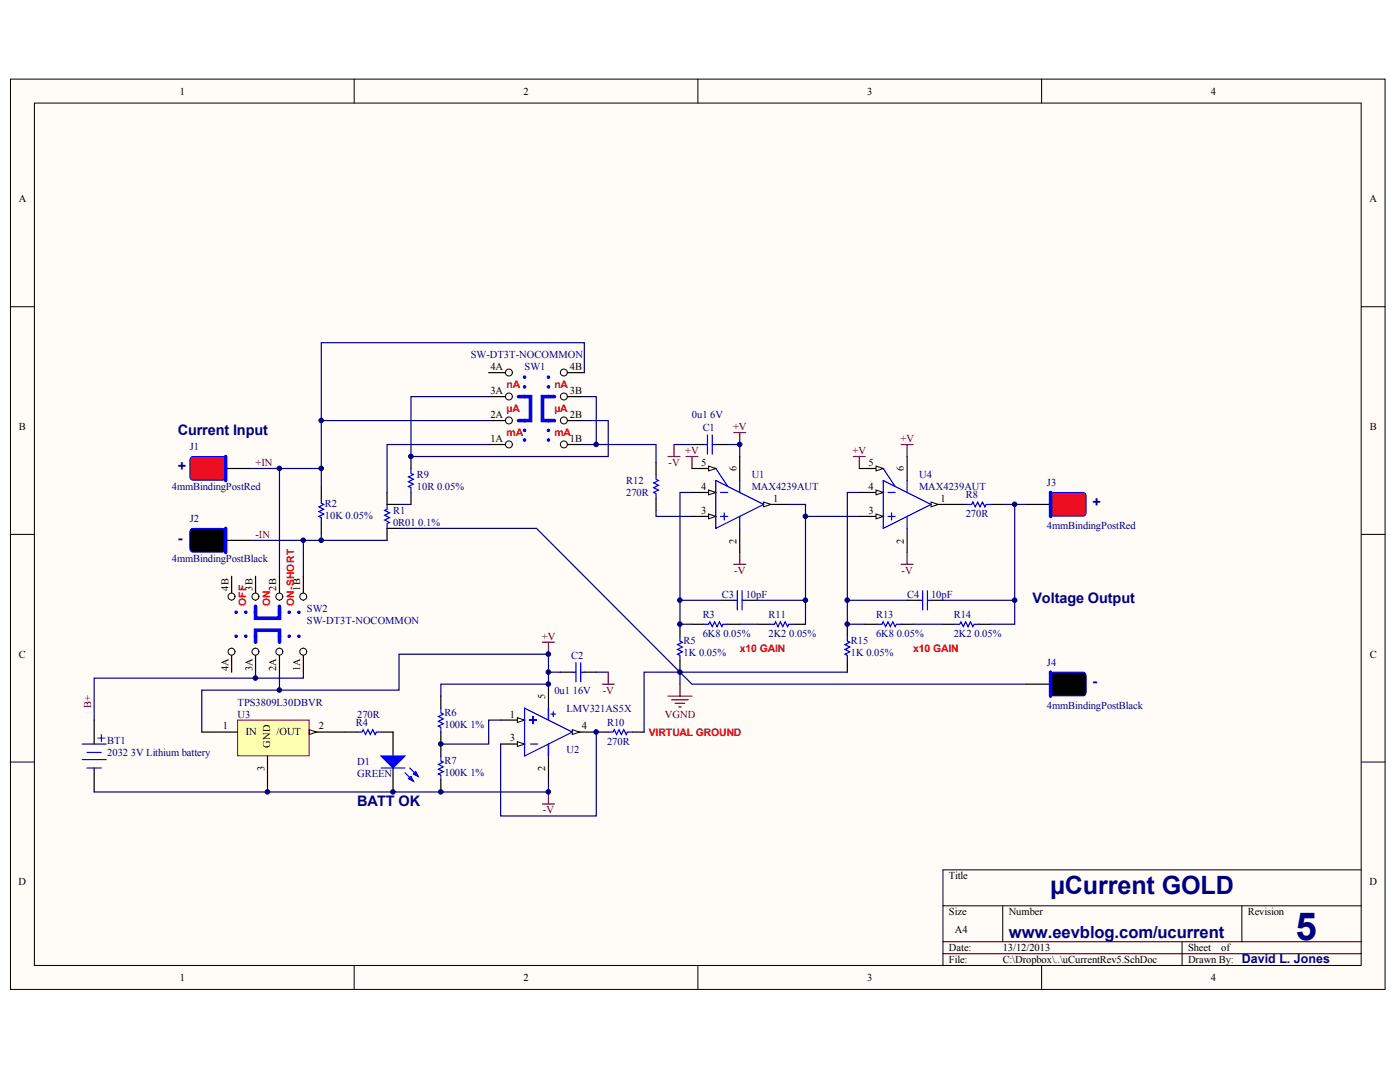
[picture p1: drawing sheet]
<svg xmlns="http://www.w3.org/2000/svg" width="271mm" height="207mm" viewBox="0 0 271 207" stroke-linecap="round" stroke-linejoin="round" font-family="sans-serif">
<g fill="#fffcf8" stroke="#000" stroke-width=".19">
<path d="M2 15.3h266v176h-266z"/>
<path d="M6.7 19.9h256.7v166.8h-256.7z"/>
</g>
<g fill="none" stroke="#000" stroke-width=".19">
<path d="M68.5 15.3v4.6M135.1 15.3v4.6M201.6 15.3v4.6M2 59.3h4.7M263.5 59.3h4.6M2 103.3h4.7M263.5 103.3h4.6M2 147.3h4.7M263.5 147.3h4.6M182.5 175.1h81M194.1 175.1v7M240.3 175.1v7"/>
<path d="M263.5 168.2h-81v18.5M68.5 186.7v4.7M135.1 186.7v4.7M182.5 182.1h81M182.5 184.4h81M201.6 186.7v4.7M228.8 182.1v4.6"/>
</g>
<g fill="none" stroke="#000" stroke-width=".23">
<path d="M62.2 94.1v2.3M74.9 95.2v2.3h2.3M79.5 88.3v2.3M79.5 95.2v2.3M133.9 86h2.3M138.5 86h2.3M184.8 97.5h2.3M191.7 97.5h2.4M62.2 101v2.3M77.2 102.2h-2.3v2.3M18.2 139.2v4.7M85.3 134.6v2.3"/>
<path d="M108.5 130h2.3M113.1 130h2.3M131.6 120.7v2.3M131.6 127.7v2.3M133.9 120.7h2.3M140.8 120.7h2.4M18.2 148.5v4.6M66.8 141.5h2.3M73.7 141.5h2.4v4.7M76.1 148.5v4.6M85.3 141.5v4.7M85.3 150.8v2.3"/>
<path d="M96.9 143.9h4.6"/>
</g>
<g fill="none" stroke="#00f" stroke-width=".23">
<path d="M62.2 96.4v.9l.4 .2-.9 .5 .9 .5-.9 .4 .9 .5-.9 .5 .5 .2v.9M74.9 97.5v1l-.5 .2 1 .5-1 .4 1 .5-1 .4 1 .5-.5 .2v1M79.5 90.6v.9l.5 .2-.9 .5 .9 .5-.9 .4 .9 .5-.9 .5 .4 .2v.9M136.2 86h.7M136.9 84.1v3.7M137.8 84.1v3.7M137.8 86h.7M187.1 97.5h.9l.3-.4 .4 .9 .5-.9 .5 .9 .4-.9 .5 .9 .2-.5h.9M85.3 136.9v.9l.5 .3-.9 .4 .9 .5-.9 .5 .9 .4-.9 .5 .4 .2v.9M110.8 130h.7M111.5 128.1v3.7M112.4 128.1v3.7"/>
<path d="M112.4 130h.7M131.6 123v.9l.5 .3-1 .4 1 .5-1 .5 1 .4-1 .5 .5 .2v1M136.2 120.7h.9l.3-.5 .4 1 .5-1 .5 1 .4-1 .5 1 .2-.5h.9M15.9 146.9h4.6M15.9 143.9h4.6M16.8 148.5h2.8M16.8 145.5h2.8M69.1 141.5h.9l.3-.4 .4 .9 .5-.9 .5 .9 .4-.9 .5 .9 .2-.5h.9M73.7 148.5h4.7M78.4 149.4l1.6 1.6M79.3 148.5l1.6 1.6M85.3 146.2v.9l.5 .2-.9 .5 .9 .5-.9 .4 .9 .5-.9 .5 .4 .2v.9"/>
</g>
<g fill="none" stroke="#800000" stroke-width=".23">
<path d="M142 83.6h2.3M143.2 83.6v2.4M142 109.1h2.3M143.2 106.8v2.3M105 124.2h2.3M106.1 124.2v2.3M116.6 132.3h2.3M117.7 130v2.3M129.3 134.6h4.6M130 135.3h3.2M130.7 136h1.8M131.4 136.7h.4"/>
<path d="M131.6 132.3v2.3M105 155.4h2.3M106.1 153.1v2.3"/>
</g>
<path d="M115.4 130h2.3" fill="none" stroke="#000080" stroke-width=".23"/>
<g fill="#00f" stroke="#00f" stroke-width=".23">
<path d="M73.7 146.2h4.7l-2.3 2.3z"/>
<path d="M79.5 150.1l.5 .9-.9-.4z"/>
<path d="M80.5 149.2l.4 .9-.9-.4z"/>
</g>
<path d="M18.9 142.7h1.4M19.6 142v1.4" fill="none" stroke="#00f" stroke-width=".19"/>
<path d="M100.1 143.4l1.4 .5-1.4 .4z" fill="#fffcf8" stroke="#000" stroke-width=".19"/>
<path d="M96.9 139.2h4.6" fill="none" stroke="#000" stroke-width=".23"/>
<path d="M100.1 138.8l1.4 .4-1.4 .5z" fill="#fffcf8" stroke="#000" stroke-width=".19"/>
<path d="M106.1 146.2v4.6M110.8 141.5h4.6" fill="none" stroke="#000" stroke-width=".23"/>
<path d="M110.8 141.1l1.4 .4-1.4 .5z" fill="#fffcf8" stroke="#000" stroke-width=".19"/>
<path d="M106.1 132.3v4.6M115.4 141.5h2.3M122.3 141.5h2.3" fill="none" stroke="#000" stroke-width=".23"/>
<path d="M101.5 136.9l9.3 4.6-9.3 4.7zM102.4 139.2h1.4M103.1 138.5v1.4M106.1 136.9v2.3M106.6 138.1h.9M107.1 137.6v.9M102.7 143.9h1.4M106.1 143.9v2.3M117.7 141.5h.9l.3-.4 .4 .9 .5-.9 .5 .9 .4-.9 .5 .9 .2-.5h.9" fill="none" stroke="#00f" stroke-width=".23"/>
<path d="M96.9 139.2h-2.3v4.7h-9.3M115.4 141.5v16.3h-18.5v-13.9" fill="none" stroke="#000080" stroke-width=".23"/>
<path d="M46 139.2h13.8v6.9h-13.8z" fill="#ffffb0" stroke="#800000" stroke-width=".19"/>
<path d="M39 141.5h7M51.8 146.2v6.9M59.9 141.5h6.9" fill="none" stroke="#000" stroke-width=".23"/>
<path d="M59.9 141.1l1.4 .4-1.4 .5z" fill="#fffcf8" stroke="#000" stroke-width=".19"/>
<g fill="none" stroke="#000" stroke-width=".23">
<path d="M94.6 86h4.6M127 89.4v2.3M127 96.4v2.3M139.7 116.1h2.3M144.3 116.1h2.3M175.5 116.1h2.4M180.2 116.1h2.3M146.6 120.7h2.3M153.6 120.7h2.3M164 120.7v2.3M164 127.7v2.3M167.5 120.7h2.3"/>
<path d="M174.4 120.7h2.3M182.5 120.7h2.3M189.4 120.7h2.3"/>
</g>
<g fill="none" stroke="#00f" stroke-width=".23">
<path d="M127 91.7v1l.4 .2-.9 .5 .9 .4-.9 .5 .9 .5-.9 .4 .5 .3v.9M142 116.1h.7M142.7 114.2v3.7M143.6 114.2v3.7M143.6 116.1h.7M177.9 116.1h.7M178.6 114.2v3.7M179.5 116.1h.7M179.5 114.2v3.7M148.9 120.7h1l.2-.5 .5 1 .4-1 .5 1 .4-1 .5 1 .2-.5h1M164 123v.9l.4 .3-.9 .4 .9 .5-.9 .5 .9 .4-.9 .5 .5 .2v1M169.8 120.7h.9l.2-.5 .5 1 .4-1 .5 1 .5-1 .4 1 .3-.5h.9"/>
<path d="M184.8 120.7h.9l.3-.5 .4 1 .5-1 .4 1 .5-1 .5 1 .2-.5h.9"/>
</g>
<g fill="none" stroke="#000080" stroke-width=".23">
<path d="M127 98.7v1.2h6.9M133.9 95.2h-2.3v25.5h2.3M140.8 86h2.4v2.3M152.4 97.5h3.5v23.2M155.9 99.9h10.4M166.3 95.2h-2.3v25.5h3.5M194.1 97.5h4.6M196.4 97.5v23.2h-4.7M62.2 103.3v1.2M131.6 116.1h8.1M146.6 116.1h9.3M164 116.1h11.5"/>
<path d="M182.5 116.1h13.9M131.6 130h-7v11.5M131.6 130l2.3 2.3h64.8M131.6 130h32.4M131.6 130v2.3M143.2 120.7h3.4M176.7 120.7h5.8"/>
</g>
<path d="M129.3 88.3h2.3M130.4 86v2.3M132.7 88.3h2.4M133.9 88.3v2.3M165.1 88.3h2.4M166.3 88.3v2.3M174.4 86h2.3M175.5 86v2.3M174.4 109.1h2.3M175.5 106.8v2.3" fill="none" stroke="#800000" stroke-width=".23"/>
<circle cx="98.5" cy="85.9" r=".67" fill="#fffcf8" stroke="#000" stroke-width=".19"/>
<path d="M94.6 81.3h4.6" fill="none" stroke="#000" stroke-width=".23"/>
<circle cx="98.5" cy="81.3" r=".67" fill="#fffcf8" stroke="#000" stroke-width=".19"/>
<path d="M94.6 76.7h4.6" fill="none" stroke="#000" stroke-width=".23"/>
<circle cx="98.5" cy="76.7" r=".67" fill="#fffcf8" stroke="#000" stroke-width=".19"/>
<path d="M94.6 72.1h4.6" fill="none" stroke="#000" stroke-width=".23"/>
<circle cx="98.5" cy="72" r=".67" fill="#fffcf8" stroke="#000" stroke-width=".19"/>
<path d="M108.5 86h4.6" fill="none" stroke="#000" stroke-width=".23"/>
<circle cx="109.1" cy="85.9" r=".67" fill="#fffcf8" stroke="#000" stroke-width=".19"/>
<path d="M108.5 81.3h4.6" fill="none" stroke="#000" stroke-width=".23"/>
<circle cx="109.1" cy="81.3" r=".67" fill="#fffcf8" stroke="#000" stroke-width=".19"/>
<path d="M108.5 76.7h4.6" fill="none" stroke="#000" stroke-width=".23"/>
<circle cx="109.1" cy="76.7" r=".67" fill="#fffcf8" stroke="#000" stroke-width=".19"/>
<path d="M108.5 72.1h4.6" fill="none" stroke="#000" stroke-width=".23"/>
<circle cx="109.1" cy="72" r=".67" fill="#fffcf8" stroke="#000" stroke-width=".19"/>
<path d="M100.4 76.7h2.3v4.6h-2.3M107.3 76.7h-2.3v4.6h2.3" fill="none" stroke="#00f" stroke-width=".69"/>
<path d="M101.5 76.7v-4.6M106.1 76.7v-4.6M101.5 81.3v4.7M106.1 81.3v4.7" fill="none" stroke="#00f" stroke-width=".69" stroke-dasharray="0 1.8"/>
<path d="M58.7 125.3v4.7" fill="none" stroke="#000" stroke-width=".23"/>
<circle cx="58.7" cy="126" r=".67" fill="#fffcf8" stroke="#000" stroke-width=".19"/>
<path d="M54.1 125.3v4.7" fill="none" stroke="#000" stroke-width=".23"/>
<circle cx="54.1" cy="126" r=".67" fill="#fffcf8" stroke="#000" stroke-width=".19"/>
<path d="M49.5 125.3v4.7" fill="none" stroke="#000" stroke-width=".23"/>
<circle cx="49.4" cy="126" r=".67" fill="#fffcf8" stroke="#000" stroke-width=".19"/>
<path d="M44.8 125.3v4.7" fill="none" stroke="#000" stroke-width=".23"/>
<circle cx="44.8" cy="126" r=".67" fill="#fffcf8" stroke="#000" stroke-width=".19"/>
<path d="M58.7 111.4v4.7" fill="none" stroke="#000" stroke-width=".23"/>
<circle cx="58.7" cy="115.4" r=".67" fill="#fffcf8" stroke="#000" stroke-width=".19"/>
<path d="M54.1 111.4v4.7" fill="none" stroke="#000" stroke-width=".23"/>
<circle cx="54.1" cy="115.4" r=".67" fill="#fffcf8" stroke="#000" stroke-width=".19"/>
<path d="M49.5 111.4v4.7" fill="none" stroke="#000" stroke-width=".23"/>
<circle cx="49.4" cy="115.4" r=".67" fill="#fffcf8" stroke="#000" stroke-width=".19"/>
<path d="M44.8 111.4v4.7" fill="none" stroke="#000" stroke-width=".23"/>
<circle cx="44.8" cy="115.4" r=".67" fill="#fffcf8" stroke="#000" stroke-width=".19"/>
<path d="M49.5 117.2v2.3h4.6v-2.3M49.5 124.2v-2.3h4.6v2.3" fill="none" stroke="#00f" stroke-width=".69"/>
<path d="M49.5 118.4h-4.7M54.1 118.4h4.6M49.5 123h-4.7M54.1 123h4.6" fill="none" stroke="#00f" stroke-width=".69" stroke-dasharray="0 1.8"/>
<g fill="none" stroke="#000080" stroke-width=".23">
<path d="M94.6 76.7h-15.1v11.6h38.2v-7h-4.6M113.1 72.1v-5.8h-50.9v15M113.1 76.7h2.3v9.3M48.3 90.6h13.9M54.1 90.6v20.8M62.2 81.3v12.8M62.2 81.3h32.4M77.2 97.5h2.3M94.6 86h-19.7v9.2M113.1 86h2.3M115.4 86h11.6v3.4M48.3 104.5h26.6"/>
<path d="M58.7 104.5v6.9M77.2 102.2h26.6l27.8 27.8M49.5 130v1.1M54.1 133.4h23.1v-6.9h28.9v5.8h-20.8v2.3M54.1 133.4h-15.1v8.1M54.1 130v3.4M58.7 130v1.1h-40.5v8.1M106.1 130h2.4M106.1 150.8v2.3h-87.9"/>
</g>
<path d="M133.9 99.9h4.6M143.2 88.3v4.6" fill="none" stroke="#000" stroke-width=".23"/>
<path d="M137.1 99.4l1.4 .5-1.4 .4z" fill="#fffcf8" stroke="#000" stroke-width=".19"/>
<path d="M133.9 95.2h4.6" fill="none" stroke="#000" stroke-width=".23"/>
<path d="M137.1 94.8l1.4 .4-1.4 .5z" fill="#fffcf8" stroke="#000" stroke-width=".19"/>
<path d="M147.8 97.5h4.6M143.2 102.2v4.6" fill="none" stroke="#000" stroke-width=".23"/>
<path d="M147.8 97.1l1.4 .4-1.4 .5z" fill="#fffcf8" stroke="#000" stroke-width=".19"/>
<path d="M133.9 90.6h4.6" fill="none" stroke="#000" stroke-width=".23"/>
<path d="M137.1 90.1l1.4 .5-1.4 .4z" fill="#fffcf8" stroke="#000" stroke-width=".19"/>
<path d="M138.5 92.9l9.3 4.6-9.3 4.7zM138.5 90.6l2.3 3.5M139.5 95.2h1.3M139.5 99.9h1.3M140.1 99.2v1.3M143.2 92.9v2.3M143.2 99.9v2.3" fill="none" stroke="#00f" stroke-width=".23"/>
<path d="M166.3 99.9h4.6M175.5 88.3v4.6" fill="none" stroke="#000" stroke-width=".23"/>
<path d="M169.5 99.4l1.4 .5-1.4 .4z" fill="#fffcf8" stroke="#000" stroke-width=".19"/>
<path d="M166.3 95.2h4.6" fill="none" stroke="#000" stroke-width=".23"/>
<path d="M169.5 94.8l1.4 .4-1.4 .5z" fill="#fffcf8" stroke="#000" stroke-width=".19"/>
<path d="M180.2 97.5h4.6M175.5 102.2v4.6" fill="none" stroke="#000" stroke-width=".23"/>
<path d="M180.2 97.1l1.4 .4-1.4 .5z" fill="#fffcf8" stroke="#000" stroke-width=".19"/>
<path d="M166.3 90.6h4.6" fill="none" stroke="#000" stroke-width=".23"/>
<path d="M169.5 90.1l1.4 .5-1.4 .4z" fill="#fffcf8" stroke="#000" stroke-width=".19"/>
<path d="M170.9 92.9l9.3 4.6-9.3 4.7zM170.9 90.6l2.3 3.5M171.8 95.2h1.4M171.8 99.9h1.4M172.5 99.2v1.3M175.5 92.9v2.3M175.5 99.9v2.3" fill="none" stroke="#00f" stroke-width=".23"/>
<path d="M130.4 86h3.5" fill="none" stroke="#000080" stroke-width=".23"/>
<path d="M43.7 90.6h4.6" fill="none" stroke="#000" stroke-width=".23"/>
<path d="M36.9 88.5l.4-.2h5.7a.71 .71 0 0 1 .6 .8v3a.71 .71 0 0 1-.6 .8h-5.7a.71 .71 0 0 1-.6-.8v-3z" fill="#ee0e22" stroke="#00f" stroke-width=".19"/>
<path d="M43.7 88.3v4.6M43.7 102.2v4.6" fill="none" stroke="#00f" stroke-width=".69"/>
<path d="M198.7 97.5h4.6M43.7 104.5h4.6" fill="none" stroke="#000" stroke-width=".23"/>
<path d="M36.9 102.4l.4-.2h5.7a.71 .71 0 0 1 .6 .8v3a.71 .71 0 0 1-.6 .8h-5.7a.71 .71 0 0 1-.6-.8v-3z" fill="#000" stroke="#00f" stroke-width=".19"/>
<path d="M203.5 95.4l.4-.2h5.7a.71 .71 0 0 1 .6 .8v3a.71 .71 0 0 1-.6 .8h-5.7a.71 .71 0 0 1-.6-.8v-3z" fill="#ee0e22" stroke="#00f" stroke-width=".19"/>
<path d="M203.3 95.2v4.7M203.3 130v4.6" fill="none" stroke="#00f" stroke-width=".69"/>
<path d="M198.7 132.3h4.6" fill="none" stroke="#000" stroke-width=".23"/>
<path d="M203.5 130.2l.4-.2h5.7a.71 .71 0 0 1 .6 .8v3a.71 .71 0 0 1-.6 .8h-5.7a.71 .71 0 0 1-.6-.8v-3z" fill="#000" stroke="#00f" stroke-width=".19"/>
<g fill="#000080" stroke="#000080" stroke-width=".19">
<circle cx="49.4" cy="131.1" r=".44"/>
<circle cx="51.7" cy="153.1" r=".44"/>
<circle cx="54.1" cy="133.4" r=".44"/>
<circle cx="54.1" cy="90.6" r=".44"/>
<circle cx="58.7" cy="104.5" r=".44"/>
<circle cx="62.2" cy="104.5" r=".44"/>
<circle cx="62.2" cy="90.6" r=".44"/>
<circle cx="62.2" cy="81.3" r=".44"/>
<circle cx="76" cy="153.1" r=".44"/>
<circle cx="79.5" cy="88.2" r=".44"/>
<circle cx="85.3" cy="153.1" r=".44"/>
<circle cx="85.3" cy="143.8" r=".44"/>
<circle cx="106.1" cy="153.1" r=".44"/>
<circle cx="106.1" cy="132.3" r=".44"/>
<circle cx="106.1" cy="129.9" r=".44"/>
<circle cx="106.1" cy="126.5" r=".44"/>
<circle cx="115.4" cy="141.5" r=".44"/>
<circle cx="115.4" cy="85.9" r=".44"/>
<circle cx="131.6" cy="129.9" r=".44"/>
<circle cx="131.6" cy="120.7" r=".44"/>
<circle cx="131.6" cy="116" r=".44"/>
<circle cx="143.1" cy="85.9" r=".44"/>
<circle cx="155.9" cy="116" r=".44"/>
<circle cx="155.9" cy="99.8" r=".44"/>
<circle cx="164" cy="120.7" r=".44"/>
<circle cx="164" cy="116" r=".44"/>
<circle cx="196.3" cy="116" r=".44"/>
<circle cx="196.3" cy="97.5" r=".44"/>
</g>
<text font-size="7.5" fill="#000080" x="250.7" y="181.7">5</text>
<text font-size="4.9" fill="#000080" x="203.3" y="172.8">µCurrent GOLD</text>
<text font-size="3.2" fill="#000080" x="195.2" y="181.3">www.eevblog.com/ucurrent</text>
<g font-size="2.8" fill="#000080">
<text x="34.4" y="84.1">Current Input</text>
<text x="34.4" y="91">+</text>
<text x="211.4" y="98">+</text>
<text x="34.4" y="104.9">-</text>
<text x="199.8" y="116.5">Voltage Output</text>
<text x="211.4" y="132.7">-</text>
<text x="69.1" y="155.9">BATT OK</text>
</g>
<text font-size="2.4" fill="#000080" x="240.3" y="186.1">David L. Jones</text>
<g font-size="2">
<text x="34.8" y="18.3">1</text>
<text x="101.3" y="18.3">2</text>
<text x="167.8" y="18.3">3</text>
<text x="234.3" y="18.3">4</text>
<text x="3.6" y="39.1">A</text>
<text x="265.1" y="39.1">A</text>
<text x="94.9" y="71.6">4A</text>
<text x="110.3" y="71.6">4B</text>
<text x="94.9" y="76.2">3A</text>
<text x="110.3" y="76.2">3B</text>
<text x="3.7" y="83.1">B</text>
<text x="94.9" y="80.8">2A</text>
<text x="110.3" y="80.8">2B</text>
<text x="265.1" y="83.1">B</text>
<text x="94.9" y="85.5">1A</text>
<text x="110.3" y="85.5">1B</text>
<text x="135.7" y="94.7">4</text>
<text x="135.7" y="90.1">5</text>
<text x="142.5" y="91" transform="rotate(-90 142.5 91)">6</text>
<text x="168.1" y="94.7">4</text>
<text x="168.1" y="90.1">5</text>
<text x="174.9" y="91" transform="rotate(-90 174.9 91)">6</text>
<text x="135.7" y="99.4">3</text>
<text x="149.6" y="97">1</text>
<text x="168.1" y="99.4">3</text>
<text x="182" y="97">1</text>
<text x="142.5" y="105.1" transform="rotate(-90 142.5 105.1)">2</text>
<text x="174.9" y="105.1" transform="rotate(-90 174.9 105.1)">2</text>
<text x="44.2" y="114.2" transform="rotate(-90 44.2 114.2)">4B</text>
<text x="48.8" y="114.2" transform="rotate(-90 48.8 114.2)">3B</text>
<text x="53.5" y="114.2" transform="rotate(-90 53.5 114.2)">2B</text>
<text x="58.1" y="114.2" transform="rotate(-90 58.1 114.2)">1B</text>
<text x="3.7" y="127.2">C</text>
<text x="44.2" y="129.8" transform="rotate(-90 44.2 129.8)">4A</text>
<text x="48.8" y="129.8" transform="rotate(-90 48.8 129.8)">3A</text>
<text x="53.5" y="129.8" transform="rotate(-90 53.5 129.8)">2A</text>
<text x="58.1" y="129.8" transform="rotate(-90 58.1 129.8)">1A</text>
<text x="265.1" y="127.2">C</text>
<text x="105.5" y="135.1" transform="rotate(-90 105.5 135.1)">5</text>
<text x="43.1" y="141">1</text>
<text x="47.6" y="142.2">IN</text>
<text x="53.5" y="142.2">/OUT</text>
<text x="61.7" y="141">2</text>
<text x="98.6" y="143.4">3</text>
<text x="98.6" y="138.7">1</text>
<text x="112.6" y="141">4</text>
<text x="51.2" y="149.1" transform="rotate(-90 51.2 149.1)">3</text>
<text x="52.3" y="144.6" transform="rotate(-90 52.3 144.6)">GND</text>
<text x="105.5" y="149.1" transform="rotate(-90 105.5 149.1)">2</text>
<text x="3.6" y="171.2">D</text>
<text x="183.6" y="170">Title</text>
<text x="265" y="171.2">D</text>
<text x="183.6" y="177">Size</text>
<text x="195.2" y="177">Number</text>
<text x="241.5" y="177">Revision</text>
<text x="183.6" y="183.9">Date:</text>
<text x="184.8" y="180.4">A4</text>
<text x="194.1" y="183.9">13/12/2013</text>
<text x="229.9" y="183.9">Sheet</text>
<text x="236.3" y="183.9">of</text>
<text x="34.8" y="189.7">1</text>
<text x="101.3" y="189.7">2</text>
<text x="167.8" y="189.7">3</text>
<text x="183.6" y="186.2">File:</text>
<text x="194.1" y="186.2">C:\Dropbox\..\uCurrentRev5.SchDoc</text>
<text x="229.9" y="186.2">Drawn By:</text>
<text x="234.3" y="189.7">4</text>
</g>
<g font-size="2" fill="#000080">
<text x="91.1" y="69.2">SW-DT3T-NOCOMMON</text>
<text x="101.5" y="71.6">SW1</text>
<text x="133.9" y="80.8">0u1</text>
<text x="136" y="83.4">C1</text>
<text x="137.5" y="80.8">6V</text>
<text x="36.7" y="87.1">J1</text>
<text x="33.3" y="94.7">4mmBindingPostRed</text>
<text x="80.7" y="92.4">R9</text>
<text x="80.7" y="94.7">10R 0.05%</text>
<text x="121.2" y="93.6">R12</text>
<text x="121.2" y="95.9">270R</text>
<text x="145.5" y="92.4">U1</text>
<text x="145.5" y="94.7">MAX4239AUT</text>
<text x="177.9" y="92.4">U4</text>
<text x="177.9" y="94.7">MAX4239AUT</text>
<text x="202.6" y="94">J3</text>
<text x="36.7" y="101">J2</text>
<text x="62.9" y="98">R2</text>
<text x="62.9" y="100.3">10K 0.05%</text>
<text x="76.1" y="99.4">R1</text>
<text x="76.1" y="101.7">0R01 0.1%</text>
<text x="186.9" y="96.3">R8</text>
<text x="186.9" y="100">270R</text>
<text x="202.6" y="102.4">4mmBindingPostRed</text>
<text x="33.3" y="108.6">4mmBindingPostBlack</text>
<text x="59.4" y="118.3">SW2</text>
<text x="136" y="119.5">R3</text>
<text x="139.7" y="115.6">C3</text>
<text x="144.3" y="115.6">10pF</text>
<text x="148.7" y="119.5">R11</text>
<text x="169.5" y="119.5">R13</text>
<text x="175.5" y="115.6">C4</text>
<text x="180.2" y="115.6">10pF</text>
<text x="184.6" y="119.5">R14</text>
<text x="59.4" y="120.7">SW-DT3T-NOCOMMON</text>
<text x="132.3" y="124.6">R5</text>
<text x="136" y="123.2">6K8</text>
<text x="140" y="123.2">0.05%</text>
<text x="148.7" y="123.2">2K2</text>
<text x="152.7" y="123.2">0.05%</text>
<text x="164.7" y="124.6">R15</text>
<text x="169.5" y="123.2">6K8</text>
<text x="173.5" y="123.2">0.05%</text>
<text x="184.6" y="123.2">2K2</text>
<text x="188.6" y="123.2">0.05%</text>
<text x="110.5" y="127.4">C2</text>
<text x="132.3" y="126.9">1K 0.05%</text>
<text x="164.7" y="126.9">1K 0.05%</text>
<text x="202.6" y="128.8">J4</text>
<text x="46" y="136.4">TPS3809L30DBVR</text>
<text x="107.3" y="134.1">0u1</text>
<text x="109.6" y="137.6">LMV321AS5X</text>
<text x="110.8" y="134.1">16V</text>
<text x="202.6" y="137.1">4mmBindingPostBlack</text>
<text x="20.8" y="143.8">BT1</text>
<text x="46" y="138.7">U3</text>
<text x="68.9" y="140.4">R4</text>
<text x="69.1" y="138.7">270R</text>
<text x="86" y="138.5">R6</text>
<text x="86" y="140.8">100K 1%</text>
<text x="117.5" y="140.4">R10</text>
<text x="20.8" y="146.1">2032 3V Lithium battery</text>
<text x="69.1" y="148">D1</text>
<text x="86" y="147.8">R7</text>
<text x="109.6" y="145.7">U2</text>
<text x="117.5" y="144.1">270R</text>
<text x="69.1" y="150.3">GREEN</text>
<text x="86" y="150.1">100K 1%</text>
</g>
<g font-size="2" fill="#f00">
<text x="98" y="75">nA</text>
<text x="107.3" y="75">nA</text>
<text x="98" y="79.7">µA</text>
<text x="107.3" y="79.7">µA</text>
<text x="98" y="84.3">mA</text>
<text x="107.3" y="84.3">mA</text>
<text x="47.6" y="117.2" transform="rotate(-90 47.6 117.2)">OFF</text>
<text x="52.3" y="117.2" transform="rotate(-90 52.3 117.2)">ON</text>
<text x="56.9" y="117.2" transform="rotate(-90 56.9 117.2)">ON-SHORT</text>
<text x="143.2" y="126">x10 GAIN</text>
<text x="176.8" y="126">x10 GAIN</text>
<text x="125.6" y="142.2">VIRTUAL GROUND</text>
</g>
<g font-size="2" fill="#800000">
<text x="141.9" y="83.1">+V</text>
<text x="132.6" y="87.8">+V</text>
<text x="165" y="87.8">+V</text>
<text x="174.3" y="85.5">+V</text>
<text x="49.5" y="90.1">+IN</text>
<text x="129.4" y="90.1">-V</text>
<text x="49.5" y="104">-IN</text>
<text x="142.1" y="110.9">-V</text>
<text x="174.5" y="110.9">-V</text>
<text x="104.8" y="123.7">+V</text>
<text x="17.6" y="136.9" transform="rotate(-90 17.6 136.9)">B+</text>
<text x="116.6" y="134.1">-V</text>
<text x="128.7" y="138.7">VGND</text>
<text x="105.1" y="157.3">-V</text>
</g>
</svg>
